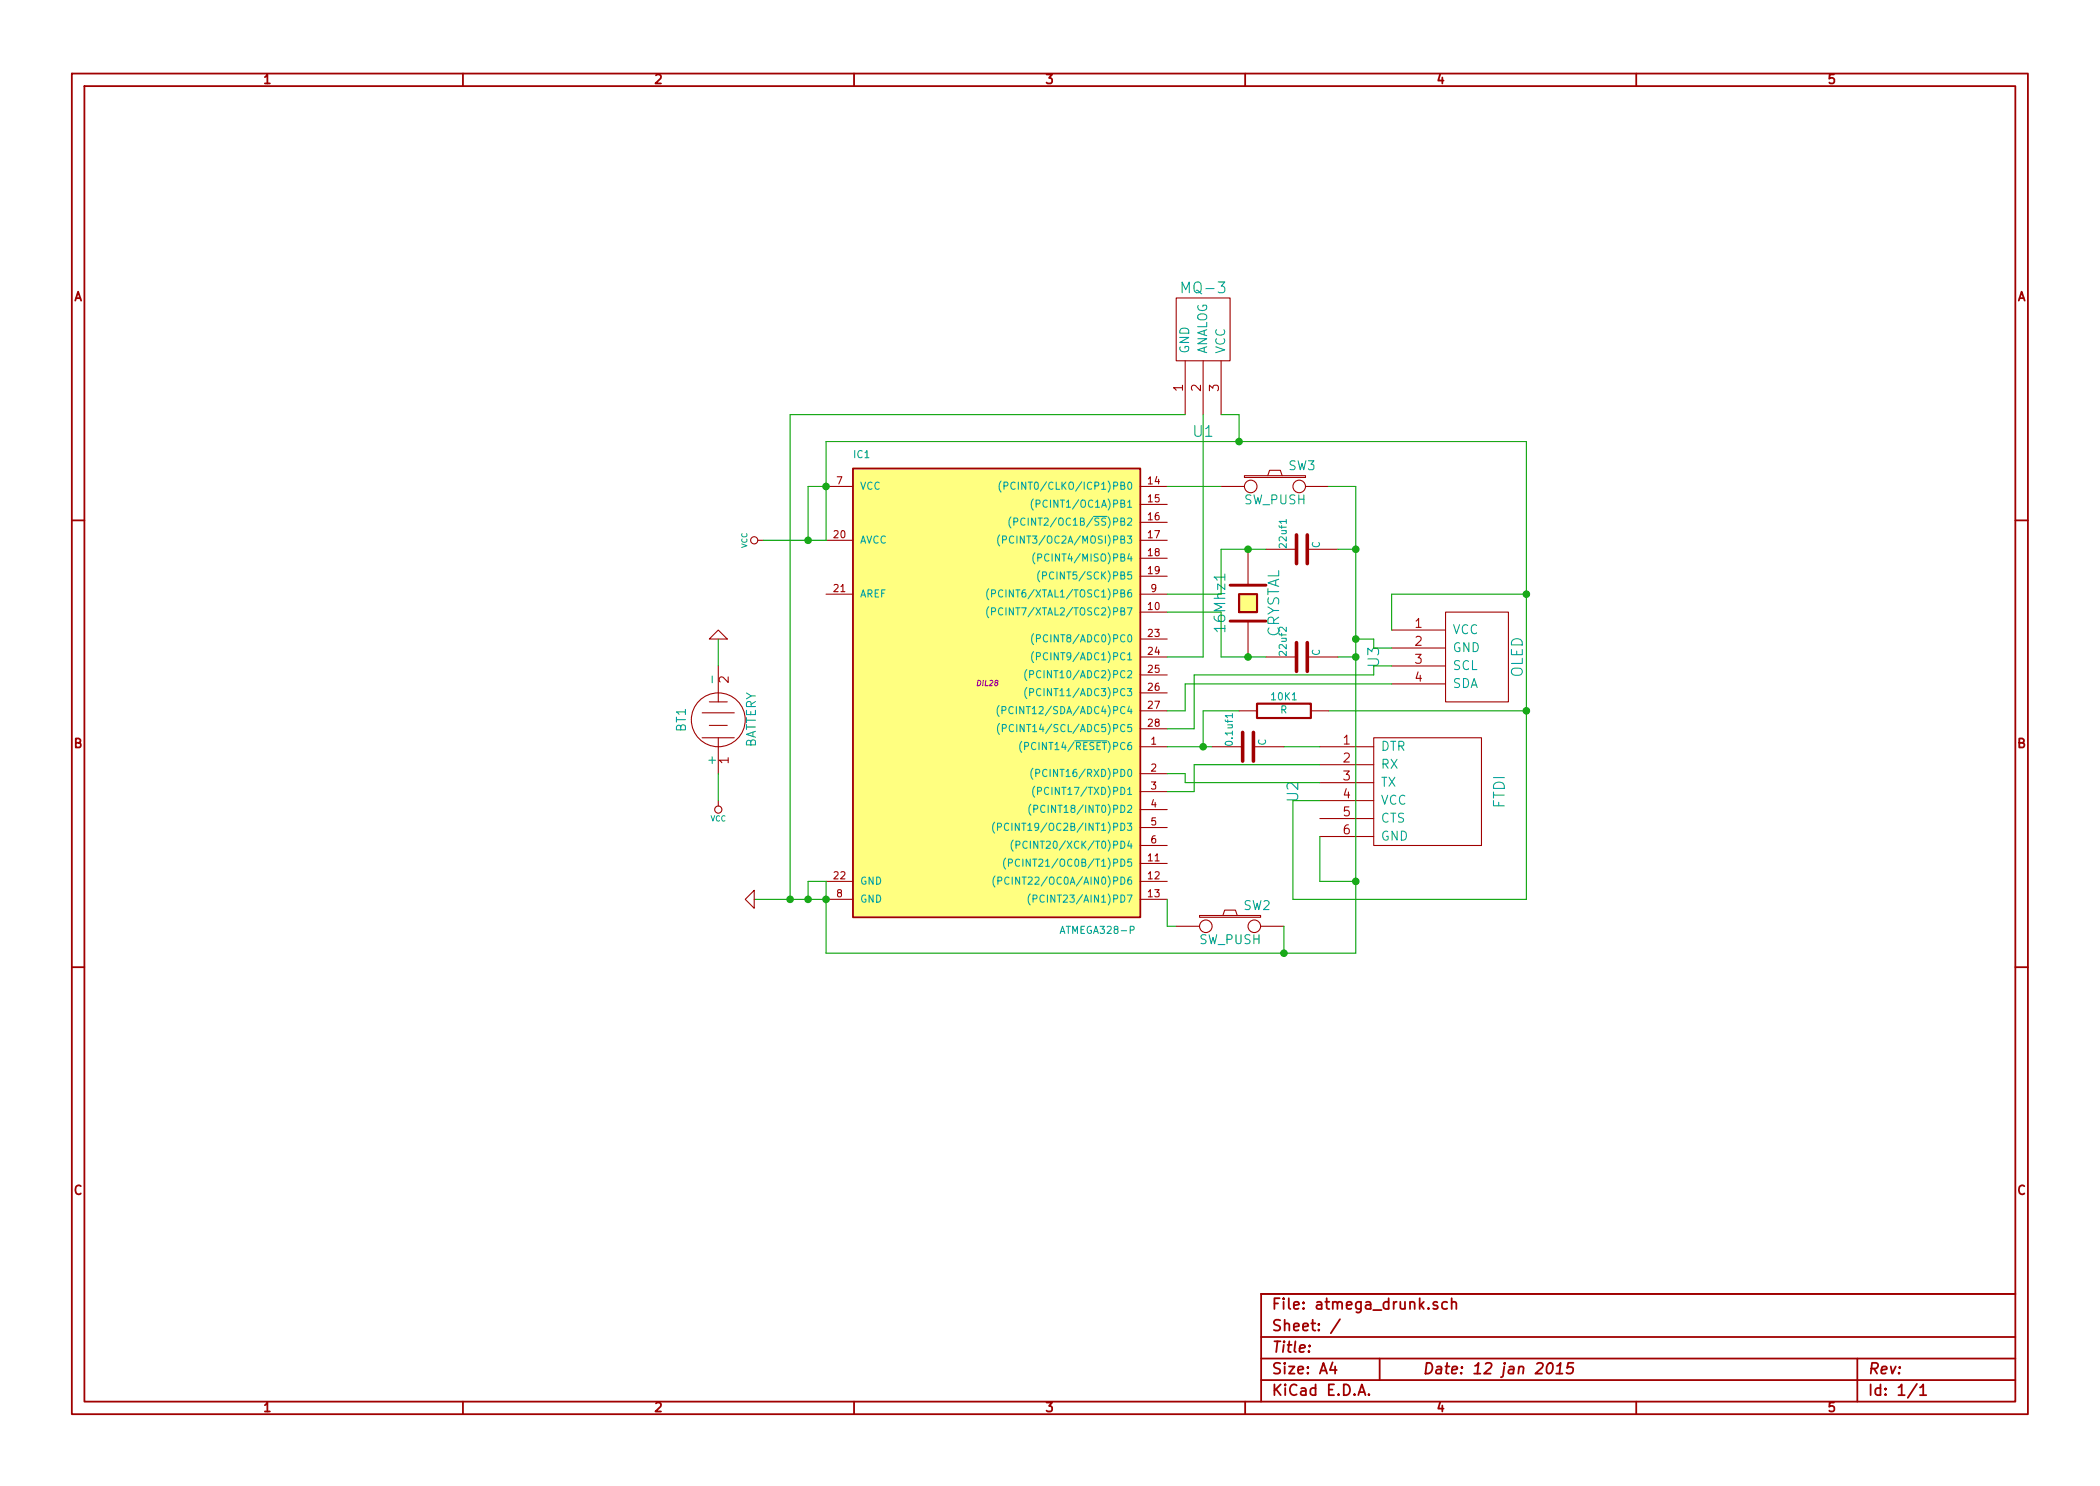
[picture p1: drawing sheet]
<svg xmlns="http://www.w3.org/2000/svg" width="297mm" height="210mm" viewBox="0 0 297 210" stroke-linecap="round" stroke-linejoin="round" font-family="sans-serif">
<g fill="none" stroke="#a00000" stroke-width=".25">
<path d="M10.2 10.4h276.6v189.7h-276.6zM11.9 12.2h273.2v186.1h-273.2zM65.5 10.4v1.8M120.8 10.4v1.8M176.1 10.4v1.8M231.4 10.4v1.8M10.2 73.6h1.7M120.6 66.3h40.7v63.5h-40.7zM285.1 73.6h1.7M10.2 136.8h1.7M285.1 136.8h1.7M65.5 198.3v1.8"/>
<path d="M120.8 198.3v1.8M176.1 198.3v1.8M178.4 189.2h106.7M178.4 195.3h106.7M178.4 192.2h106.7M185.2 190.4h.1l-.1 .1v-.1v.1M188.5 192.8l-.4 1h1M188.8 193.3v1.1M189.5 186.7l-1.3 1.9M192.1 197.4l.5-1.5 .5 1.5M192.3 197h.7M193.6 197.3h.1l-.1 .1-.1-.1h.1v.1"/>
<path d="M195.1 192.2v3.1M203.3 184.3l-.4-.1-.2 .2 .1 .2 .5 .2 .1 .1-.1 .2-.1 .1-.5-.1M204.7 184.3a.48 .48 0 0 0-.7 0v.6a.48 .48 0 0 0 .7 .2M205.3 184.3a.38 .38 0 0 1 .7 .1v.8M205.3 183.7v1.5M219 193a.35 .35 0 0 1 .4-.2 .35 .35 0 0 1 .2 .3 .87 .87 0 0 1-.6 1.3l-.1-.1a1.14 1.14 0 0 1 .1-1.3zM220.1 194.4h.9M220.2 193.3l.6-.5-.2 1.6M222.6 192.8h-.8l-.1 .8 .2-.2 .5 .1 .1 .2-.1 .5a.62 .62 0 0 1-.8 0M231.4 198.3v1.8M262.7 192.2v6.1M271.1 195.8l-1.3 2"/>
<path d="M271.6 196.3l.4-.4v1.5M271.6 197.4h.9M285.1 183.1h-106.7v15.2"/>
</g>
<g fill="#ffff80" stroke="#ffff80" stroke-width=".25">
<path d="M120.6 66.3h40.7v63.5h-40.7z"/>
<path d="M175.3 84.1h2.5v2.5h-2.5z"/>
</g>
<g fill="none" stroke="#a00000" stroke-width=".15">
<path d="M166.4 42.2h7.6v8.8h-7.6zM167.6 51v7.7M170.2 51v7.7M172.7 51v7.7M107.2 76.4h.7M116.8 68.8h3.8M116.8 76.4h3.8M161.3 68.8h3.8M161.3 76.4h3.8M161.3 71.4h3.8M161.3 73.9h3.8M161.3 79h3.8"/>
<path d="M172.7 68.8h3.3M176 67.3h8.7v.3h-8.7zM176.5 77.7v5.1M179.1 77.7h4.3M179.3 67.3l.3-.8h1.5l.3 .8M184.7 68.8h3.3M184.9 77.7h4.3M100.3 90.4l1.3-1.3 1.3 1.3zM100.3 99.3h2.6M101.6 94.2v5.1M116.8 84.1h3.8M161.3 84.1h3.8"/>
<path d="M161.3 86.6h3.8M161.3 90.4h3.8M161.3 93h3.8M161.3 95.5h3.8M161.3 98h3.8M161.3 81.5h3.8M176.5 87.9v5.1M179.1 93h4.3M184.9 93h4.3M196.8 89.1h7.7M196.8 91.7h7.7M196.8 94.2h7.7"/>
<path d="M196.8 96.8h7.7M204.5 86.6h8.9v12.7h-8.9zM99.3 104.4h4.6M99.3 100.9h4.6M100.3 102.6h2.6M101.6 113.3v.7M101.6 104.4v5.1M161.3 105.7h3.8M161.3 109.5h3.8M161.3 112h3.8M161.3 114.5h3.8M161.3 117.1h3.8"/>
<path d="M161.3 119.6h3.8M161.3 100.6h3.8M161.3 103.1h3.8M171.4 105.7h4.4M175.3 100.6h2.5M177.3 105.7h4.3M185.4 100.6h2.6M186.7 105.7h7.6M186.7 108.2h7.6M186.7 110.7h7.6M186.7 113.3h7.6M186.7 115.8h7.6"/>
<path d="M186.7 118.4h7.6M194.3 104.4h15.2v15.2h-15.2zM105.4 127.2l1.3-1.2v2.5zM116.8 127.2h3.8M116.8 124.7h3.8M161.3 127.2h3.8M161.3 122.2h3.8M161.3 124.7h3.8M166.4 131.1h3.3M169.7 129.5h8.6v.3h-8.6zM173 129.5l.2-.7h1.6l.2 .7M178.3 131.1h3.3"/>
<circle cx="106.7" cy="76.4" r=".51"/>
<circle cx="176.9" cy="68.8" r=".89"/>
<circle cx="183.8" cy="68.8" r=".89"/>
<circle cx="101.6" cy="101.8" r="3.8"/>
<circle cx="101.6" cy="114.5" r=".51"/>
<circle cx="170.6" cy="131.1" r=".89"/>
<circle cx="177.4" cy="131.1" r=".89"/>
</g>
<g fill="none" stroke="#00a0a0" stroke-width=".15">
<path d="M141.4 75.7a1.2 1.2 0 0 0 0 1.5M141.6 68.1a1.2 1.2 0 0 0 0 1.5M141.8 76.4l.5-.1 .1-.1-.1-.3-.5-.1v1.1M142 68.8l.5-.1 .1-.1-.1-.3-.5-.1v1M143 73.1a1.2 1.2 0 0 0 0 1.6M143.4 75.9a.4 .4 0 0 0-.5 0 .4 .4 0 0 0-.1 .5 .37 .37 0 0 0 .2 .4 .37 .37 0 0 0 .4 0M143.4 73.8h.5l.1-.1-.1-.4h-.5v1M143.6 68.3a.4 .4 0 0 0-.5 0 .4 .4 0 0 0-.1 .5 .37 .37 0 0 0 .2 .4 .37 .37 0 0 0 .4-.1M145 73.4a.4 .4 0 0 0-.5 0 .4 .4 0 0 0-.1 .5 .37 .37 0 0 0 .2 .4 .37 .37 0 0 0 .4-.1M146.2 70.6a1.2 1.2 0 0 0 0 1.6M146.4 78.2a1.2 1.2 0 0 0 0 1.6M146.6 71.3l.4-.1 .1-.1-.1-.3h-.4v1"/>
<path d="M146.8 78.9h.5v-.2v-.3h-.5v1M181.9 73.5v.6M139.9 83.3a1.2 1.2 0 0 0 0 1.6M139.9 85.8a1.2 1.2 0 0 0 0 1.6M140.3 84l.4-.1 .1-.1-.1-.3h-.4v1M140.3 86.5h.4l.1-.1-.1-.4h-.4v1M141.3 99.8a1.2 1.2 0 0 0 0 1.6M145.2 94.7a1.2 1.2 0 0 0 0 1.6M145.2 97.3a1.2 1.2 0 0 0 0 1.5M145.6 95.4h.5l.1-.2-.1-.3h-.5v1M145.6 98l.5-.1 .1-.1-.1-.3-.5-.1v1M146.2 89.7a1.2 1.2 0 0 0 0 1.5"/>
<path d="M146.2 92.2a1.2 1.2 0 0 0 0 1.5M146.6 90.3h.5l.1-.1-.1-.3-.5-.1v1M146.6 92.9l.5-.1 .1-.1-.1-.3-.5-.1v1.1M147.1 80.8a1.2 1.2 0 0 0 0 1.5M147.5 81.5l.5-.1v-.1v-.3l-.5-.1v1M173.3 81.2v.9M140.7 116.3a1.2 1.2 0 0 0 0 1.6M141.1 117h.5l.1-.2-.1-.3h-.5v1M141.4 102.4a1.2 1.2 0 0 0 0 1.5M141.7 100.5h.5l.1-.2-.1-.3h-.5v1M141.8 103h.5v-.1v-.3l-.5-.1v1M142.7 116.6a.4 .4 0 0 0-.5 0 .4 .4 0 0 0-.1 .5 .37 .37 0 0 0 .1 .3 .37 .37 0 0 0 .5 0"/>
<path d="M143.3 118.9a1.2 1.2 0 0 0 0 1.5M143.3 100.1a.4 .4 0 0 0-.5 0 .4 .4 0 0 0-.1 .5 .37 .37 0 0 0 .2 .3 .37 .37 0 0 0 .4 0M143.4 102.6a.4 .4 0 0 0-.5 0 .4 .4 0 0 0-.2 .5 .37 .37 0 0 0 .2 .4 .37 .37 0 0 0 .5-.1M143.7 119.6l.5-.1 .1-.1-.1-.3-.5-.1v1M144.5 104.9a1.2 1.2 0 0 0 0 1.5M144.9 105.6l.5-.1 .1-.1-.1-.3-.5-.1v1.1M145.3 119.1a.4 .4 0 0 0-.5 0 .4 .4 0 0 0-.1 .5 .37 .37 0 0 0 .2 .4 .37 .37 0 0 0 .4-.1M145.8 113.8a1.2 1.2 0 0 0 0 1.5M146.1 108.7a1.2 1.2 0 0 0 0 1.6M146.2 114.5l.5-.1 .1-.1-.1-.3-.5-.1v1.1M146.4 111.2a1.2 1.2 0 0 0 0 1.6M146.5 109.4l.5-.1 .1-.1-.1-.3h-.5v1"/>
<path d="M146.8 111.9h.4l.1-.1-.1-.4h-.4v1M152 104.8h4.6M174.3 101v.5M140.7 123.9a1.2 1.2 0 0 0 0 1.6M141.1 124.6h.5l.1-.1-.1-.4h-.5v1M142.2 121.4a1.2 1.2 0 0 0 0 1.6M142.6 122.1l.5-.1 .1-.1-.1-.3h-.5v1M142.7 124.2a.4 .4 0 0 0-.5 0 .4 .4 0 0 0-.1 .5 .37 .37 0 0 0 .2 .4 .37 .37 0 0 0 .4-.1M144.2 121.7a.4 .4 0 0 0-.5 0 .4 .4 0 0 0-.1 .4 .37 .37 0 0 0 .2 .4 .37 .37 0 0 0 .4 0M145.7 126.5a1.2 1.2 0 0 0 0 1.5M146.1 127.2l.5-.1 .1-.1-.1-.3-.5-.1v1.1"/>
</g>
<path d="M174 87.9h5.1M174 82.8h5.1" fill="none" stroke="#a00000" stroke-width=".41"/>
<path d="M175.3 84.1h2.5v2.5h-2.5zM177.8 99.6h7.6v2h-7.6z" fill="none" stroke="#a00000" stroke-width=".3"/>
<path d="M183.4 75.7v4.1M184.9 75.7v4.1M183.4 90.9v4.1M184.9 90.9v4.1M175.8 103.6v4.1M177.3 103.6v4.1" fill="none" stroke="#a00000" stroke-width=".51"/>
<g fill="none" stroke="#00a000" stroke-width=".15">
<path d="M167.6 58.7h-55.8v68.5M170.2 58.7v34.3h-5.1M172.7 58.7h2.6v3.8M107.9 76.4h8.9v-13.9h99.1v64.7h-33v-13.9h3.8M116.8 68.8h-2.5v7.6M165.1 68.8h7.6M179.1 77.7h-6.4v6.4h-7.6M188 68.8h3.8v66.1h-75v-10.2h-2.5v2.5M189.2 77.7h2.6M101.6 90.4v3.8M165.1 86.6h7.6v6.4h6.4M189.2 93h2.6"/>
<path d="M191.8 90.4h2.5v1.3h2.5M196.8 94.2h-2.5v1.3h-25.4v7.6h-3.8M196.8 96.8h-29.2v3.8h-2.5M215.9 84.1h-19.1v5M101.6 109.5v3.8M165.1 105.7h6.3M165.1 109.5h2.5v1.2h19.1M175.3 100.6h-5.1v5.1M181.6 105.7h5.1M186.7 108.2h-17.8v3.8h-3.8M186.7 118.4v6.3h5.1M188 100.6h27.9"/>
<path d="M106.7 127.2h10.1M165.1 127.2v3.9h1.3M181.6 131.1v3.8"/>
</g>
<g fill="#00a000" stroke="#00a000" stroke-width=".25">
<circle cx="176.5" cy="77.7" r=".41"/>
<circle cx="176.5" cy="93" r=".41"/>
<circle cx="191.8" cy="93" r=".41"/>
<circle cx="191.8" cy="124.7" r=".41"/>
<circle cx="116.8" cy="68.8" r=".41"/>
<circle cx="215.9" cy="100.6" r=".41"/>
<circle cx="175.3" cy="62.5" r=".41"/>
<circle cx="170.2" cy="105.7" r=".41"/>
<circle cx="181.6" cy="134.9" r=".41"/>
<circle cx="191.8" cy="77.7" r=".41"/>
<circle cx="215.9" cy="84.1" r=".41"/>
<circle cx="191.8" cy="90.4" r=".41"/>
<circle cx="116.8" cy="127.2" r=".41"/>
<circle cx="111.8" cy="127.2" r=".41"/>
<circle cx="114.3" cy="76.4" r=".41"/>
<circle cx="114.3" cy="127.2" r=".41"/>
</g>
<g font-size="2.1" fill="#00a0a0">
<text x="167.5" y="41.6">MQ-3</text>
<text x="168.8" y="61.9">U1</text>
<text x="173.4" y="89.1" transform="rotate(-90 173.4 89.1)">16Mhz1</text>
<text x="181" y="90.3" transform="rotate(-90 181 90.3)">CRYSTAL</text>
<text x="195.1" y="94.3" transform="rotate(-90 195.1 94.3)">U3</text>
<text x="215.5" y="95.9" transform="rotate(-90 215.5 95.9)">OLED</text>
<text x="183.7" y="113.4" transform="rotate(-90 183.7 113.4)">U2</text>
<text x="212.9" y="114.4" transform="rotate(-90 212.9 114.4)">FTDI</text>
</g>
<g font-size="2.1" fill="#a00000">
<text x="179.9" y="185.4">File: atmega_drunk.sch</text>
<text x="179.9" y="191.5">Title:</text>
<text x="179.9" y="188.4">Sheet: /</text>
<text x="179.9" y="197.6">KiCad E.D.A.</text>
<text x="179.9" y="194.5">Size: A4</text>
<text x="201.2" y="194.5">Date: 12 jan 2015</text>
<text x="264.2" y="194.5">Rev:</text>
<text x="264.2" y="197.6">Id: 1/1</text>
</g>
<g font-size="1.8" fill="#a00000">
<text x="37.3" y="11.9">1</text>
<text x="92.7" y="11.9">2</text>
<text x="148" y="11.9">3</text>
<text x="203.3" y="11.9">4</text>
<text x="258.6" y="11.9">5</text>
<text x="10.4" y="42.7">A</text>
<text x="285.3" y="42.7">A</text>
<text x="167.4" y="55.3" transform="rotate(-90 167.4 55.3)">1</text>
<text x="169.9" y="55.3" transform="rotate(-90 169.9 55.3)">2</text>
<text x="172.5" y="55.3" transform="rotate(-90 172.5 55.3)">3</text>
<text x="200.2" y="88.9">1</text>
<text x="200.2" y="91.4">2</text>
<text x="200.2" y="94">3</text>
<text x="103.1" y="96.6" transform="rotate(-90 103.1 96.6)">2</text>
<text x="200.2" y="96.5">4</text>
<text x="10.4" y="105.9">B</text>
<text x="190" y="105.4">1</text>
<text x="190" y="107.9">2</text>
<text x="285.3" y="105.9">B</text>
<text x="103.1" y="108" transform="rotate(-90 103.1 108)">1</text>
<text x="190" y="110.5">3</text>
<text x="190" y="113">4</text>
<text x="190" y="115.6">5</text>
<text x="190" y="118.1">6</text>
<text x="10.4" y="169.1">C</text>
<text x="285.3" y="169.1">C</text>
<text x="37.3" y="199.8">1</text>
<text x="92.7" y="199.8">2</text>
<text x="148" y="199.8">3</text>
<text x="203.3" y="199.8">4</text>
<text x="258.6" y="199.8">5</text>
</g>
<g font-size="1.8" fill="#00a0a0">
<text x="168.3" y="50" transform="rotate(-90 168.3 50)">GND</text>
<text x="170.8" y="50" transform="rotate(-90 170.8 50)">ANALOG</text>
<text x="173.4" y="50" transform="rotate(-90 173.4 50)">VCC</text>
<text x="176" y="71.4">SW_PUSH</text>
<text x="182.2" y="66.6">SW3</text>
<text x="205.5" y="89.8">VCC</text>
<text x="205.5" y="92.3">GND</text>
<text x="205.5" y="94.9">SCL</text>
<text x="101.3" y="96.4" transform="rotate(-90 101.3 96.4)">-</text>
<text x="205.5" y="97.4">SDA</text>
<text x="97.1" y="103.5" transform="rotate(-90 97.1 103.5)">BT1</text>
<text x="107" y="106" transform="rotate(-90 107 106)">BATTERY</text>
<text x="195.3" y="106.3">DTR</text>
<text x="101.3" y="108.1" transform="rotate(-90 101.3 108.1)">+</text>
<text x="195.3" y="108.8">RX</text>
<text x="195.3" y="111.4">TX</text>
<text x="195.3" y="113.9">VCC</text>
<text x="195.3" y="116.5">CTS</text>
<text x="195.3" y="119">GND</text>
<text x="175.9" y="128.8">SW2</text>
<text x="169.6" y="133.6">SW_PUSH</text>
</g>
<g font-size="1.4" fill="#00a0a0">
<text x="120.8" y="64.9">IC1</text>
<text x="121.7" y="69.3">VCC</text>
<text x="143.6" y="69.3">(PCINT0/CLKO/ICP1)PB0</text>
<text x="147.2" y="71.9">(PCINT1/OC1A)PB1</text>
<text x="121.7" y="77">AVCC</text>
<text x="143.2" y="77">(PCINT3/OC2A/MOSI)PB3</text>
<text x="144.9" y="74.4">(PCINT2/OC1B/SS)PB2</text>
<text x="182" y="77.4" transform="rotate(-90 182 77.4)">22uf1</text>
<text x="186.7" y="77.6" transform="rotate(-90 186.7 77.6)">C</text>
<text x="147.5" y="79.5">(PCINT4/MISO)PB4</text>
<text x="148.2" y="82">(PCINT5/SCK)PB5</text>
<text x="121.7" y="84.6">AREF</text>
<text x="141.6" y="84.6">(PCINT6/XTAL1/TOSC1)PB6</text>
<text x="141.6" y="87.1">(PCINT7/XTAL2/TOSC2)PB7</text>
<text x="147.3" y="90.9">(PCINT8/ADC0)PC0</text>
<text x="147.3" y="93.5">(PCINT9/ADC1)PC1</text>
<text x="182" y="92.6" transform="rotate(-90 182 92.6)">22uf2</text>
<text x="186.7" y="92.8" transform="rotate(-90 186.7 92.8)">C</text>
<text x="143.1" y="101.1">(PCINT12/SDA/ADC4)PC4</text>
<text x="146.5" y="96">(PCINT10/ADC2)PC2</text>
<text x="146.5" y="98.5">(PCINT11/ADC3)PC3</text>
<text x="179.9" y="99.1">10K1</text>
<text x="181.1" y="101">R</text>
<text x="143.3" y="103.6">(PCINT14/SCL/ADC5)PC5</text>
<text x="145.6" y="106.2">(PCINT14/RESET)PC6</text>
<text x="174.4" y="105.3" transform="rotate(-90 174.4 105.3)">0.1uf1</text>
<text x="179.1" y="105.5" transform="rotate(-90 179.1 105.5)">C</text>
<text x="147.4" y="110">(PCINT16/RXD)PD0</text>
<text x="147.5" y="112.5">(PCINT17/TXD)PD1</text>
<text x="143" y="117.6">(PCINT19/OC2B/INT1)PD3</text>
<text x="147.3" y="115.1">(PCINT18/INT0)PD2</text>
<text x="121.7" y="125.2">GND</text>
<text x="142.8" y="125.2">(PCINT22/OC0A/AIN0)PD6</text>
<text x="144.4" y="122.7">(PCINT21/OC0B/T1)PD5</text>
<text x="145.3" y="120.1">(PCINT20/XCK/T0)PD4</text>
<text x="121.7" y="127.8">GND</text>
<text x="147.1" y="127.8">(PCINT23/AIN1)PD7</text>
<text x="150.3" y="132.2">ATMEGA328-P</text>
</g>
<g font-size="1.4" fill="#a00000">
<text x="118.4" y="68.6">7</text>
<text x="162.4" y="68.6">14</text>
<text x="162.4" y="71.1">15</text>
<text x="118" y="76.2">20</text>
<text x="162.4" y="73.7">16</text>
<text x="162.4" y="76.2">17</text>
<text x="118" y="83.8">21</text>
<text x="162.4" y="78.7">18</text>
<text x="162.4" y="81.3">19</text>
<text x="162.8" y="83.8">9</text>
<text x="162.4" y="86.4">10</text>
<text x="162.4" y="90.2">23</text>
<text x="162.4" y="92.7">24</text>
<text x="162.4" y="95.2">25</text>
<text x="162.4" y="97.8">26</text>
<text x="162.4" y="100.3">27</text>
<text x="162.4" y="102.9">28</text>
<text x="162.8" y="105.4">1</text>
<text x="162.8" y="109.2">2</text>
<text x="162.8" y="111.8">3</text>
<text x="162.8" y="114.3">4</text>
<text x="162.8" y="116.8">5</text>
<text x="162.8" y="119.4">6</text>
<text x="118" y="124.5">22</text>
<text x="162.4" y="121.9">11</text>
<text x="162.4" y="124.5">12</text>
<text x="118.4" y="127">8</text>
<text x="162.4" y="127">13</text>
</g>
<g font-size="1.1" fill="#00a0a0">
<text x="105.7" y="77.6" transform="rotate(-90 105.7 77.6)">VCC</text>
<text x="100.5" y="116.3">VCC</text>
</g>
<text font-size="1.1" fill="#a000a0" x="138.3" y="97.1">DIL28</text>
</svg>
